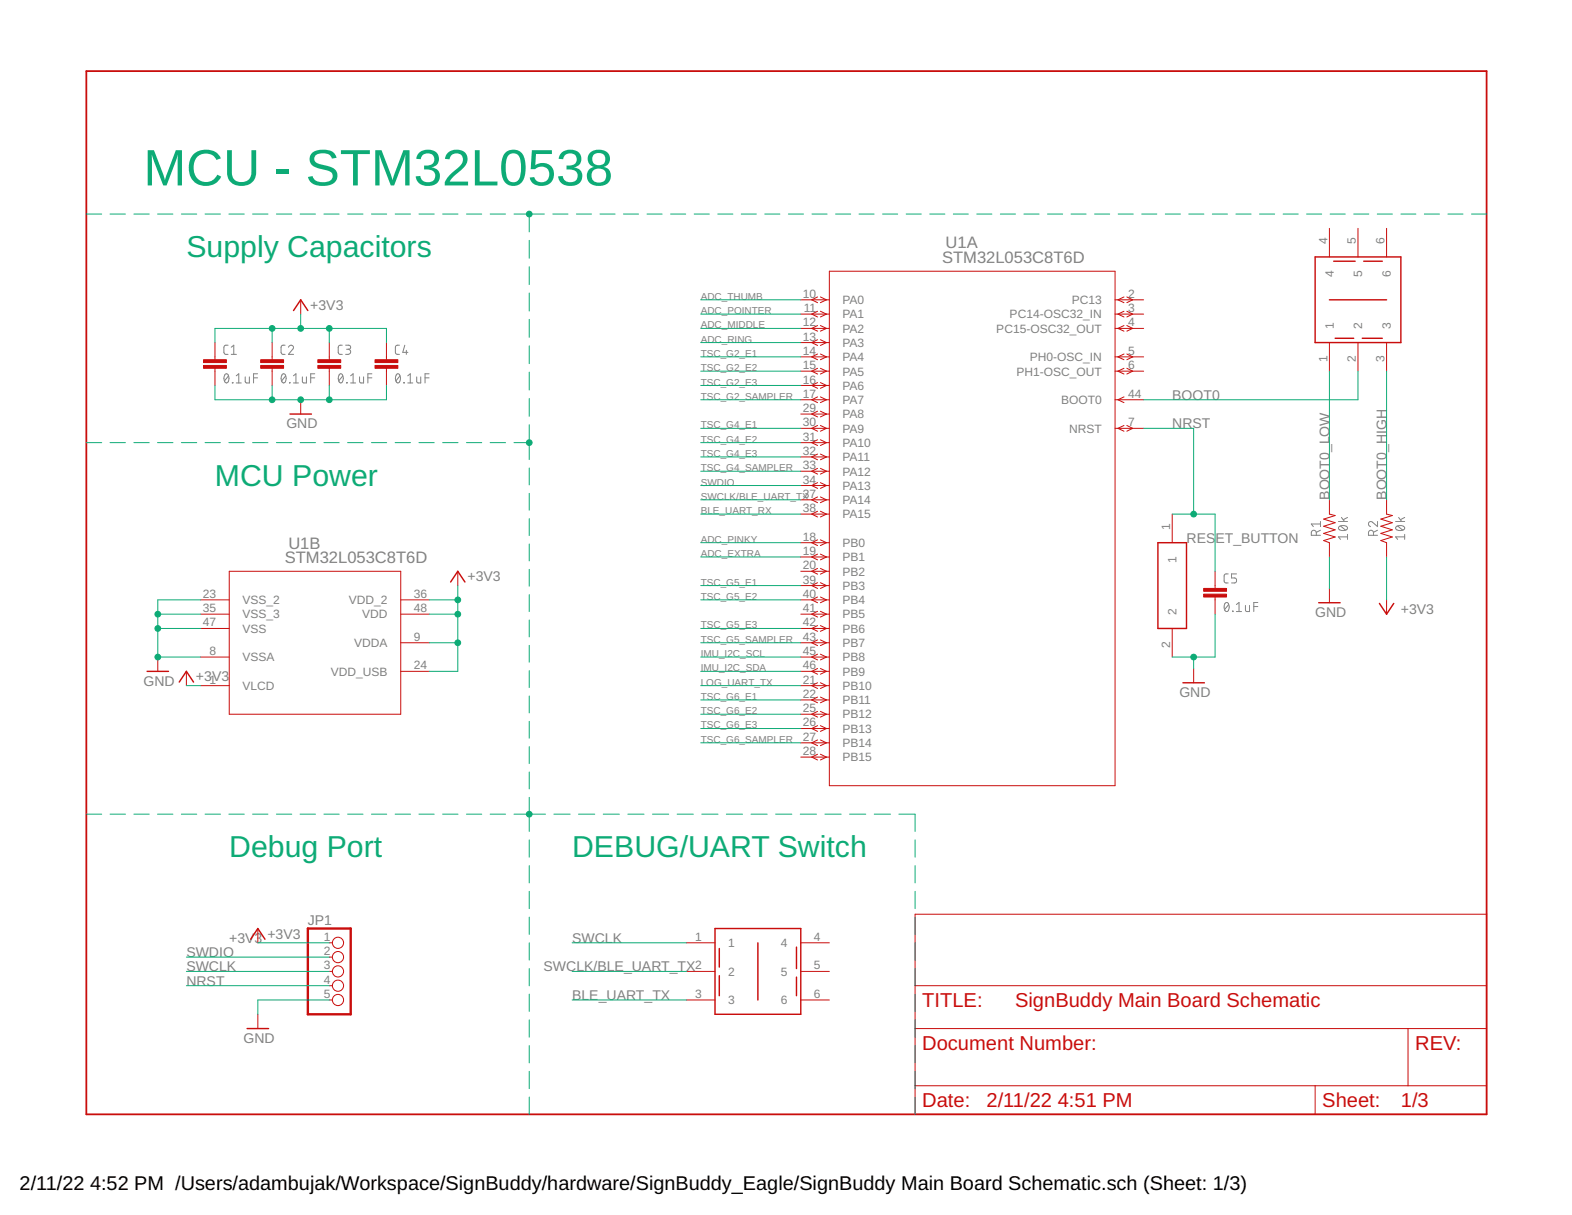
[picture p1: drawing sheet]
<svg xmlns="http://www.w3.org/2000/svg" width="279mm" height="216mm" viewBox="0 0 279 216" stroke-linecap="round" stroke-linejoin="round" font-family="sans-serif">
<g fill="none" stroke="#808080" stroke-width=".18">
<path d="M40 66.5l.3-.1a.97 .97 0 0 1 0 1.7 1.02 1.02 0 0 1-.3-1.6zM40.5 61.3l-.5 .1-.2 .3 .1 1.2 .6 .1M40.6 66.8l-.7 .9M41.1 63h.9M41.1 61.7l.5-.4v1.7M41.3 68l.1 .1zM42 68.1h.9M42 66.8l.4-.4v1.7M43.6 67v.9l.3 .2h.4v-1.1M45.1 67.1h.7M45.8 66.4h-.7v1.7M50.2 66.5l.2-.1a.97 .97 0 0 1 0 1.7 1.02 1.02 0 0 1-.2-1.6z"/>
<path d="M50.7 61.3l-.5 .1-.2 .3 .1 1.2 .6 .1M50.8 66.8l-.7 .9M51.3 61.7a.44 .44 0 0 1 .6-.3 .44 .44 0 0 1 .1 .7l-.7 .9h.9M51.5 68v.1zM52.2 68.1h.8M52.2 66.8l.4-.4v1.7M53.7 67l.1 .9 .2 .2h.5v-1.1M55.2 67.1h.7M55.9 66.4h-.7v1.7M60.3 66.5l.3-.1a.97 .97 0 0 1 0 1.7 1.02 1.02 0 0 1-.3-1.6zM60.8 61.3l-.5 .1-.2 .3 .1 1.2 .6 .1M60.9 66.8l-.7 .9"/>
<path d="M61.4 61.3h.6a.36 .36 0 0 1 .3 .4 .36 .36 0 0 1-.3 .4h-.4M61.6 68l.1 .1zM61.9 62.1a.46 .46 0 0 1 .4 .4 .46 .46 0 0 1-.4 .5h-.5M62.3 68.1h.9M62.3 66.8l.5-.4v1.7M63.9 67v.9l.3 .2h.4v-1.1M65.4 67.1h.7M66.1 66.4h-.7v1.7M70.5 66.5l.2-.1a.95 .95 0 0 1 0 1.7 1.04 1.04 0 0 1-.2-1.6zM71 61.3l-.5 .1-.2 .3v1l.2 .2 .5 .1M71.1 66.8l-.7 .9M71.8 68l.1 .1z"/>
<path d="M71.9 61.3l-.3 1.3h.9M72.2 62.3v.7M72.5 68.1h.9M72.5 66.8l.4-.4v1.7M74.1 67v.9l.2 .2h.5v-1.1M75.5 67.1h.8M76.3 66.4h-.8v1.7M234 95.1v-.4a.44 .44 0 0 0-.5-.5 .44 .44 0 0 0-.4 .5v.4h1.6M234.7 94.2l-.7 .4M234.7 93.1h-1.6l.3 .5M234.7 92.7v.9M237.9 92.7h1.6"/>
<path d="M238 93.6a.98 .98 0 0 1 1.5 .2 .95 .95 0 0 1-1.6 0zM238.3 93.5l.8 .7M238.4 91.9l.6 .8M239.5 95.4h-1.6l.4 .4M239.5 95v.8M239.5 91.9l-.8 .5M244.1 95.1v-.4a.44 .44 0 0 0-.4-.5 .44 .44 0 0 0-.5 .5v.4h1.6M244.8 92.7v.9l-.9-.8a.45 .45 0 0 0-.7 .1 .45 .45 0 0 0 .4 .7M244.8 94.2l-.7 .4M248.1 92.7h1.6M248.2 93.6a.98 .98 0 0 1 1.5 .2 .95 .95 0 0 1-1.6 0zM248.4 93.5l.9 .7"/>
<path d="M248.6 91.9l.5 .8M249.7 95.4h-1.6l.3 .4M249.7 95v.8M249.7 91.9l-.8 .5M217.8 107.2l.2-.1a.93 .93 0 0 1 0 1.6 .98 .98 0 0 1-.2-1.5zM218.3 102h-.5l-.2 .3v1.1l.2 .2h.5M218.4 107.4l-.7 .9M219.1 108.6l.1 .1zM219.8 108.7h.9M219.8 107.4l.4-.3v1.6M219.8 102h-.9v.7h.5a.45 .45 0 0 1 .4 .4 .45 .45 0 0 1-.4 .5h-.5M221.4 107.6v.9l.2 .2h.5v-1.1"/>
<path d="M222.8 107.8h.8M223.6 107.1h-.8v1.6"/>
</g>
<g fill="none" stroke="#c90d0c" stroke-width=".18">
<path d="M53.4 53.3v2.5M142.3 53.3h5.1M142.3 55.8h5.1M142.3 58.4h5.1M145.3 52.8l-1 .5 1 .5M145.3 55.3l-1 .5 1 .5M145.3 57.8l-1 .6 1 .4M145.8 52.8l1.1 .5-1.1 .5M145.8 55.3l1.1 .5-1.1 .5M145.8 57.8l1.1 .6-1.1 .4M147.4 48.2h50.8v91.4h-50.8zM198.2 53.3h5.1"/>
<path d="M198.2 55.8h5.1M198.2 58.4h5.1M199.8 52.8l-1.1 .5 1.1 .5M199.8 55.3l-1.1 .5 1.1 .5M199.8 57.8l-1.1 .6 1.1 .4M200.3 52.8l1 .5-1 .5M200.3 55.3l1 .5-1 .5M200.3 57.8l1 .6-1 .4M236.3 40.6v5.1M241.4 40.6v5.1M246.4 40.6v5.1M38.2 60.9v3"/>
<path d="M38.2 65.4v3.1M48.4 60.9v3M48.4 65.4v3.1M53.4 71v2.6M58.5 60.9v3M58.5 65.4v3.1M68.7 60.9v3M68.7 65.4v3.1M142.3 60.9h5.1M142.3 63.4h5.1M142.3 66h5.1M142.3 68.5h5.1"/>
<path d="M142.3 71h5.1M142.3 73.6h5.1M142.3 76.1h5.1M142.3 78.7h5.1M145.3 60.4l-1 .5 1 .5M145.3 62.9l-1 .5 1 .5M145.3 65.4l-1 .6 1 .5M145.3 68l-1 .5 1 .5M145.3 70.5l-1 .5 1 .5M145.3 73.1l-1 .5 1 .5M145.3 75.6l-1 .5 1 .5M145.3 78.1l-1 .6 1 .5"/>
<path d="M145.8 60.4l1.1 .5-1.1 .5M145.8 62.9l1.1 .5-1.1 .5M145.8 65.4l1.1 .6-1.1 .5M145.8 68l1.1 .5-1.1 .5M145.8 70.5l1.1 .5-1.1 .5M145.8 73.1l1.1 .5-1.1 .5M145.8 75.6l1.1 .5-1.1 .5M145.8 78.1l1.1 .6-1.1 .5M198.2 63.4h5.1M198.2 66h5.1M198.2 71h5.1M198.2 76.1h5.1"/>
<path d="M199.8 62.9l-1.1 .5 1.1 .5M199.8 65.4l-1.1 .6 1.1 .5M199.8 70.5l-1.1 .5 1.1 .5M199.8 75.6l-1.1 .5 1.1 .5M200.3 62.9l1 .5-1 .5M200.3 65.4l1 .6-1 .5M200.3 75.6l1 .5-1 .5M236.3 60.9v5.1M241.4 60.9v5.1M246.4 60.9v5.1M142.3 81.2h5.1M142.3 83.7h5.1"/>
<path d="M142.3 86.3h5.1M142.3 88.8h5.1M142.3 91.4h5.1M142.3 96.4h5.1M142.3 99h5.1M145.3 80.7l-1 .5 1 .5M145.3 83.2l-1 .5 1 .5M145.3 85.8l-1 .5 1 .5M145.3 88.3l-1 .5 1 .5M145.3 90.8l-1 .6 1 .5M145.3 95.9l-1 .5 1 .5M145.3 98.5l-1 .5 1 .5"/>
<path d="M145.8 80.7l1.1 .5-1.1 .5M145.8 83.2l1.1 .5-1.1 .5M145.8 85.8l1.1 .5-1.1 .5M145.8 88.3l1.1 .5-1.1 .5M145.8 90.8l1.1 .6-1.1 .5M145.8 95.9l1.1 .5-1.1 .5M145.8 98.5l1.1 .5-1.1 .5M208.3 91.4v5M236.3 88.8v2.6l1 .2-2 .6 2 .7-2 .6 2 .6-2 .7 2 .6-2 .7 1 .3v2.6M246.4 88.8v2.6l1.1 .2-2.1 .6 2.1 .7-2.1 .6 2.1 .6-2.1 .7 2.1 .6-2.1 .7 1 .3v2.6M28 116.8v2.5M33.1 119.3v2.5"/>
<path d="M35.7 106.6h5M35.7 109.1h5M35.7 111.7h5M35.7 116.8h5M40.7 101.5h30.5v25.4h-30.5zM71.2 106.6h5.1M71.2 109.1h5.1M71.2 114.2h5.1M71.2 119.3h5.1M81.4 101.5v2.6M142.3 101.5h5.1M142.3 104.1h5.1"/>
<path d="M142.3 106.6h5.1M142.3 109.1h5.1M142.3 111.7h5.1M142.3 114.2h5.1M142.3 116.8h5.1M142.3 119.3h5.1M145.3 101l-1 .5 1 .5M145.3 103.5l-1 .6 1 .5M145.3 106.1l-1 .5 1 .5M145.3 108.6l-1 .5 1 .5M145.3 111.2l-1 .5 1 .5M145.3 113.7l-1 .5 1 .5"/>
<path d="M145.3 116.2l-1 .6 1 .5M145.3 118.8l-1 .5 1 .5M145.8 101l1.1 .5-1.1 .5M145.8 103.5l1.1 .6-1.1 .5M145.8 106.1l1.1 .5-1.1 .5M145.8 108.6l1.1 .5-1.1 .5M145.8 111.2l1.1 .5-1.1 .5M145.8 113.7l1.1 .5-1.1 .5M145.8 116.2l1.1 .6-1.1 .5M145.8 118.8l1.1 .5-1.1 .5M208.3 111.7v5.1M212.2 118.8v2.5"/>
<path d="M216 101.5v3.1M216 106.1v3M236.3 104.6v2.5M246.4 106.6v2.5M35.7 121.8h5M142.3 121.8h5.1M142.3 124.4h5.1M142.3 126.9h5.1M142.3 129.5h5.1M142.3 132h5.1M142.3 134.5h5.1M145.3 121.3l-1 .5 1 .5"/>
<path d="M145.3 123.9l-1 .5 1 .5M145.3 126.4l-1 .5 1 .5M145.3 128.9l-1 .6 1 .5M145.3 131.5l-1 .5 1 .5M145.3 134l-1 .5 1 .5M145.8 121.3l1.1 .5-1.1 .5M145.8 123.9l1.1 .5-1.1 .5M145.8 126.4l1.1 .5-1.1 .5M145.8 128.9l1.1 .6-1.1 .5M145.8 131.5l1.1 .5-1.1 .5M145.8 134l1.1 .5-1.1 .5M45.8 165v2.5"/>
<path d="M58.5 175.2h.6M58.5 167.5h.6M58.5 170.1h.6M58.5 172.6h.6M58.5 177.7h.6M122 167.5h5.1M122 172.6h5.1M122 177.7h5.1M142.3 167.5h5.1M142.3 172.6h5.1M142.3 177.7h5.1M162.6 162.5h101.6v35.5h-101.6z"/>
<path d="M162.6 175.2h101.6M45.8 180.2v2.6M162.6 182.8h101.6M162.6 192.9h101.6M233.7 192.9v5.1M250.3 182.8v10.1"/>
<circle cx="60.1" cy="167.5" r=".99"/>
<circle cx="60.1" cy="170.1" r=".99"/>
<circle cx="60.1" cy="172.6" r=".99"/>
<circle cx="60.1" cy="177.7" r=".99"/>
<circle cx="60.1" cy="175.2" r=".99"/>
</g>
<path d="M15.3 12.6h248.9v185.4h-248.9z" fill="none" stroke="#c90d0c" stroke-width=".32"/>
<g fill="#c90d0c" stroke="#c90d0c" stroke-width=".18">
<path d="M36.2 64.9h4v.5h-4z"/>
<path d="M36.2 63.9h4v.5h-4z"/>
<path d="M46.3 64.9h4.1v.5h-4.1z"/>
<path d="M46.3 63.9h4.1v.5h-4.1z"/>
<path d="M213.9 105.6h4.1v.5h-4.1z"/>
<path d="M213.9 104.6h4.1v.5h-4.1z"/>
<path d="M66.7 64.9h4v.5h-4z"/>
<path d="M66.7 63.9h4v.5h-4z"/>
<path d="M56.5 64.9h4.1v.5h-4.1z"/>
<path d="M56.5 63.9h4.1v.5h-4.1z"/>
</g>
<g fill="none" stroke="#c90d0c" stroke-width=".25">
<path d="M52.2 55.2l1.2-1.9 1.3 1.9M233.7 45.7h15.3v15.2h-15.3zM236.3 53.3h10.1M237 46.4h3.9M242.4 46.4h3.3M51.5 73.6h3.9M237.3 60.1h3.3M242.1 60.1h3.6M205.8 96.4h5.1v15.3h-5.1zM26.1 119.3h3.9M80.1 103.4l1.3-1.9 1.2 1.9M234.4 107.1h3.8"/>
<path d="M245.2 107.2l1.2 1.9 1.3-1.9M31.9 121.2l1.2-1.9 1.3 1.9M210.2 121.3h3.9M44.6 166.9l1.2-1.9 1.3 1.9M127.1 165h15.2v15.2h-15.2zM127.8 168.6v3.3M127.8 173.4v3.5M134.7 167.5v10.2M141.6 168.3v3.8M141.6 173.6v3.3M43.9 182.8h3.8"/>
</g>
<path d="M54.7 165h7.6v15.2h-7.6z" fill="none" stroke="#c90d0c" stroke-width=".42"/>
<g fill="none" stroke="#0dab76" stroke-width=".18">
<path d="M15.3 38h2.8M19.6 38h2.7M23.8 38h2.7M28 38h2.7M32.2 38h2.8M36.4 38h2.8M40.7 38h2.7M44.9 38h2.7M49.1 38h2.8M53.3 38h2.8M57.6 38h2.7M61.8 38h2.7"/>
<path d="M66 38h2.7M70.2 38h2.8M74.5 38h2.7M78.7 38h2.7M82.9 38h2.7M87.1 38h2.8M91.4 38h5.4M94.1 38v3.2M98.3 38h2.6M102.4 38h2.7M106.6 38h2.7M110.8 38h2.7"/>
<path d="M115 38h2.7M119.2 38h2.7M123.4 38h2.7M127.6 38h2.7M131.7 38h2.7M135.9 38h2.7M140.1 38h2.7M144.3 38h2.7M148.5 38h2.7M152.7 38h2.7M156.9 38h2.7M161.1 38h2.6"/>
<path d="M165.2 38h2.7M169.4 38h2.7M173.6 38h2.7M177.8 38h2.7M182 38h2.7M186.2 38h2.7M190.4 38h2.6M194.5 38h2.7M198.7 38h2.7M202.9 38h2.7M207.1 38h2.7M211.3 38h2.7"/>
<path d="M215.5 38h2.7M219.7 38h2.7M223.9 38h2.6M228 38h2.7M232.2 38h2.7M236.4 38h2.7M240.6 38h2.7M244.8 38h2.7M249 38h2.7M253.2 38h2.6M257.3 38h2.7M261.5 38h2.7"/>
<path d="M48.4 58.4v2.5M53.4 55.8v2.6M58.5 58.4v2.5M94.1 42.7v3.2M94.1 47.4v3.2M94.1 52.1v3.2M94.1 56.7v3.2M124.5 53.3h17.8M124.5 55.8h17.8M124.5 58.4h17.8M15.3 78.7h2.8M19.6 78.7h2.7"/>
<path d="M23.8 78.7h2.7M28 78.7h2.7M32.2 78.7h2.8M36.4 78.7h2.8M38.2 60.9v-2.5h30.5v2.5M38.2 68.5v2.5h30.5v-2.5M40.7 78.7h2.7M44.9 78.7h2.7M48.4 68.5v2.5M49.1 78.7h2.8M53.3 78.7h2.8M57.6 78.7h2.7"/>
<path d="M58.5 68.5v2.5M61.8 78.7h2.7M66 78.7h2.7M70.2 78.7h2.8M74.5 78.7h2.7M78.7 78.7h2.7M82.9 78.7h2.7M87.1 78.7h2.8M91.4 78.7h2.7M94.1 61.4v3.2M94.1 66.1v3.2M94.1 70.8v3.2"/>
<path d="M94.1 75.5v6.2M124.5 60.9h17.8M124.5 63.4h17.8M124.5 66h17.8M124.5 68.5h17.8M124.5 71h17.8M124.5 76.1h17.8M124.5 78.7h17.8M203.3 76.1h8.9v15.3M236.3 66v22.8M241.4 66v5h-38.1M246.4 66v22.8"/>
<path d="M94.1 83.2v3M94.1 87.7v3M94.1 92.2v3M94.1 96.7v3M124.5 96.4h17.8M124.5 99h17.8M124.5 81.2h17.8M124.5 83.7h17.8M124.5 88.8h17.8M124.5 86.3h17.8M124.5 91.4h17.8M208.3 91.4h7.7v10.1"/>
<path d="M236.3 99v5.6M246.4 99v7.6M28 111.7h7.7M28 109.1h7.7M35.7 106.6h-7.7v10.2h7.7M76.3 106.6h5.1M76.3 114.2h5.1M76.3 109.1h5.1M81.4 104.1v15.2h-5.1M94.1 101.2v3M94.1 105.7v3M94.1 110.2v3"/>
<path d="M94.1 114.7v3M94.1 119.2v3M124.5 104.1h17.8M124.5 106.6h17.8M124.5 111.7h17.8M124.5 114.2h17.8M124.5 116.8h17.8M124.5 119.3h17.8M212.2 116.8v2M216 109.1v7.7h-7.7M33.1 121.8h2.6M94.1 123.7v3"/>
<path d="M94.1 128.2v3M94.1 132.7v3M94.1 137.2v3M124.5 121.8h17.8M124.5 124.4h17.8M124.5 126.9h17.8M124.5 129.5h17.8M124.5 132h17.8M15.3 144.7h2.8M19.6 144.7h2.7M23.8 144.7h2.7M28 144.7h2.7"/>
<path d="M32.2 144.7h2.8M36.4 144.7h2.8M40.7 144.7h2.7M44.9 144.7h2.7M49.1 144.7h2.8M53.3 144.7h2.8M57.6 144.7h2.7M61.8 144.7h2.7M66 144.7h2.7M70.2 144.7h2.8M74.5 144.7h2.7M78.7 144.7h2.7"/>
<path d="M82.9 144.7h2.7M87.1 144.7h2.8M91.4 144.7h5.5M94.1 141.7v6M94.1 149.2v3.1M94.1 153.8v3.1M94.1 158.4v3.1M98.4 144.7h2.9M102.8 144.7h2.9M107.2 144.7h2.9M111.6 144.7h2.9M116 144.7h2.9"/>
<path d="M120.4 144.7h2.8M124.7 144.7h2.9M129.1 144.7h2.9M133.5 144.7h2.9M137.9 144.7h2.8M142.2 144.7h2.9M146.6 144.7h2.9M151 144.7h2.9M155.4 144.7h2.9M159.8 144.7h2.8v3M162.6 149.2v3.1M162.6 153.8v3.1"/>
<path d="M162.6 158.4v3.1M33.1 172.6h25.4M33.1 170.1h25.4M33.1 175.2h25.4M45.8 167.5h12.7M58.5 177.7h-12.7v2.5M94.1 163v3M94.1 167.5v3.1M94.1 172.1v3.1M94.1 176.7v3M101.7 172.6h20.3M101.7 177.7h20.3"/>
<path d="M101.7 167.5h20.3M162.6 163v3M162.6 167.5v3.1M162.6 172.1v3.1M162.6 176.7v3M94.1 181.2v3.1M94.1 185.8v3.1M94.1 190.4v3M94.1 194.9v3.1M162.6 181.2v3.1M162.6 185.8v3.1M162.6 190.4v3"/>
<path d="M162.6 194.9v3.1"/>
</g>
<g fill="#0dab76" stroke="#0dab76" stroke-width=".18">
<circle cx="212.2" cy="116.8" r=".51"/>
<circle cx="58.5" cy="71" r=".51"/>
<circle cx="53.4" cy="71" r=".51"/>
<circle cx="48.4" cy="71" r=".51"/>
<circle cx="28" cy="111.7" r=".51"/>
<circle cx="28" cy="116.8" r=".51"/>
<circle cx="28" cy="109.1" r=".51"/>
<circle cx="58.5" cy="58.4" r=".51"/>
<circle cx="48.4" cy="58.4" r=".51"/>
<circle cx="53.4" cy="58.4" r=".51"/>
<circle cx="81.4" cy="114.2" r=".51"/>
<circle cx="81.4" cy="109.1" r=".51"/>
<circle cx="81.4" cy="106.6" r=".51"/>
<circle cx="212.2" cy="91.4" r=".51"/>
<circle cx="94.1" cy="144.7" r=".51"/>
<circle cx="94.1" cy="78.7" r=".51"/>
<circle cx="94.1" cy="38" r=".51"/>
</g>
<text font-size="9.1" fill="#0dab76" x="25.5" y="33">MCU - STM32L0538</text>
<g font-size="5.4" fill="#0dab76">
<text x="33.1" y="45.6">Supply Capacitors</text>
<text x="38.2" y="86.3">MCU Power</text>
<text x="40.7" y="152.3">Debug Port</text>
<text x="101.7" y="152.3">DEBUG/UART Switch</text>
</g>
<g font-size="3.6" fill="#c90d0c">
<text x="163.9" y="179">TITLE:</text>
<text x="180.4" y="179">SignBuddy Main Board Schematic</text>
<text x="163.9" y="186.6">Document Number:</text>
<text x="251.5" y="186.6">REV:</text>
<text x="163.9" y="196.7">Date:</text>
<text x="175.3" y="196.7">2/11/22</text>
<text x="188" y="196.7">4:51 PM</text>
<text x="235" y="196.7">Sheet:</text>
<text x="249" y="196.7">1/3</text>
</g>
<g font-size="3.5">
<text x="3.5" y="211.4">2/11/22</text>
<text x="16" y="211.4">4:52 PM /Users/adambujak/Workspace/SignBuddy/hardware/SignBuddy_Eagle/SignBuddy Main Board Schematic.sch (Sheet: 1/3)</text>
</g>
<g font-size="2.9" fill="#808080">
<text x="167.4" y="46.7">STM32L053C8T6D</text>
<text x="168.1" y="44.2">U1A</text>
<text x="50.6" y="100">STM32L053C8T6D</text>
<text x="51.3" y="97.5">U1B</text>
</g>
<g font-size="2.5" fill="#808080">
<text x="55.2" y="55">+3V3</text>
<text x="208.4" y="71">BOOT0</text>
<text x="50.9" y="76.1">GND</text>
<text x="208.4" y="76.1">NRST</text>
<text x="236.3" y="88.8" transform="rotate(-90 236.3 88.8)">BOOT0_LOW</text>
<text x="246.4" y="88.8" transform="rotate(-90 246.4 88.8)">BOOT0_HIGH</text>
<text x="210.9" y="96.4">RES</text>
<text x="216" y="96.4">ET_BUTTON</text>
<text x="83.1" y="103.3">+3V3</text>
<text x="233.7" y="109.6">GND</text>
<text x="249" y="109.1">+3V3</text>
<text x="25.5" y="121.8">GND</text>
<text x="34.8" y="121.1">+3V3</text>
<text x="209.6" y="123.9">GND</text>
<text x="40.7" y="167.5">+3V3</text>
<text x="47.5" y="166.8">+3V3</text>
<text x="54.7" y="164.4">JP1</text>
<text x="101.7" y="167.5">SWCLK</text>
<text x="33.1" y="170.1">SWDIO</text>
<text x="33.1" y="172.6">SWCLK</text>
<text x="96.6" y="172.6">SWCLK/BLE_UART_TX</text>
<text x="33.1" y="175.2">NRST</text>
<text x="101.7" y="177.7">BLE_UART_TX</text>
<text x="43.3" y="185.3">GND</text>
</g>
<g font-size="2.1" fill="#808080">
<text x="235.9" y="43.3" transform="rotate(-90 235.9 43.3)">4</text>
<text x="241" y="43.3" transform="rotate(-90 241 43.3)">5</text>
<text x="246.1" y="43.3" transform="rotate(-90 246.1 43.3)">6</text>
<text x="142.7" y="52.9">10</text>
<text x="200.5" y="52.9">2</text>
<text x="237" y="49.2" transform="rotate(-90 237 49.2)">4</text>
<text x="242.1" y="49.2" transform="rotate(-90 242.1 49.2)">5</text>
<text x="247.2" y="49.2" transform="rotate(-90 247.2 49.2)">6</text>
<text x="142.7" y="58">12</text>
<text x="142.8" y="55.5">11</text>
<text x="149.7" y="54">PA0</text>
<text x="149.7" y="56.6">PA1</text>
<text x="149.7" y="59.1">PA2</text>
<text x="177.1" y="59.1">PC15-OSC32_OUT</text>
<text x="179.5" y="56.6">PC14-OSC32_IN</text>
<text x="190.5" y="54">PC13</text>
<text x="200.5" y="55.5">3</text>
<text x="200.5" y="58">4</text>
<text x="237" y="58.5" transform="rotate(-90 237 58.5)">1</text>
<text x="242.1" y="58.5" transform="rotate(-90 242.1 58.5)">2</text>
<text x="247.2" y="58.5" transform="rotate(-90 247.2 58.5)">3</text>
<text x="142.7" y="60.5">13</text>
<text x="142.7" y="63.1">14</text>
<text x="142.7" y="65.6">15</text>
<text x="149.7" y="61.6">PA3</text>
<text x="149.7" y="64.2">PA4</text>
<text x="183" y="64.2">PH0-OSC_IN</text>
<text x="200.5" y="63.1">5</text>
<text x="200.5" y="65.6">6</text>
<text x="235.9" y="64.4" transform="rotate(-90 235.9 64.4)">1</text>
<text x="241" y="64.4" transform="rotate(-90 241 64.4)">2</text>
<text x="246.1" y="64.4" transform="rotate(-90 246.1 64.4)">3</text>
<text x="142.7" y="68.1">16</text>
<text x="142.7" y="70.7">17</text>
<text x="149.7" y="66.7">PA5</text>
<text x="149.7" y="69.3">PA6</text>
<text x="149.7" y="71.8">PA7</text>
<text x="180.7" y="66.7">PH1-OSC_OUT</text>
<text x="188.6" y="71.8">BOOT0</text>
<text x="200.5" y="70.7">44</text>
<text x="142.7" y="73.2">29</text>
<text x="142.7" y="75.8">30</text>
<text x="149.7" y="74.3">PA8</text>
<text x="149.7" y="76.9">PA9</text>
<text x="190" y="76.9">NRST</text>
<text x="200.5" y="75.8">7</text>
<text x="142.7" y="78.3">31</text>
<text x="142.7" y="80.8">32</text>
<text x="142.7" y="83.4">33</text>
<text x="149.7" y="79.4">PA10</text>
<text x="149.7" y="82">PA11</text>
<text x="142.7" y="85.9">34</text>
<text x="142.7" y="88.5">37</text>
<text x="149.7" y="84.5">PA12</text>
<text x="149.7" y="87">PA13</text>
<text x="149.7" y="89.6">PA14</text>
<text x="142.7" y="91">38</text>
<text x="149.7" y="92.1">PA15</text>
<text x="208" y="94.1" transform="rotate(-90 208 94.1)">1</text>
<text x="142.7" y="96.1">18</text>
<text x="142.7" y="98.6">19</text>
<text x="142.7" y="101.2">20</text>
<text x="149.7" y="97.2">PB0</text>
<text x="149.7" y="99.7">PB1</text>
<text x="209.1" y="100" transform="rotate(-90 209.1 100)">1</text>
<text x="36" y="106.2">23</text>
<text x="43.1" y="107.4">VSS_2</text>
<text x="62" y="107.4">VDD_2</text>
<text x="73.6" y="106.2">36</text>
<text x="142.7" y="103.7">39</text>
<text x="142.7" y="106.2">40</text>
<text x="149.7" y="102.3">PB2</text>
<text x="149.7" y="104.8">PB3</text>
<text x="149.7" y="107.4">PB4</text>
<text x="36" y="108.8">35</text>
<text x="36" y="111.3">47</text>
<text x="43.1" y="109.9">VSS_3</text>
<text x="43.1" y="112.4">VSS</text>
<text x="64.4" y="109.9">VDD</text>
<text x="73.6" y="108.8">48</text>
<text x="73.6" y="113.9">9</text>
<text x="142.7" y="108.8">41</text>
<text x="142.7" y="111.3">42</text>
<text x="142.7" y="113.9">43</text>
<text x="149.7" y="109.9">PB5</text>
<text x="149.7" y="112.4">PB6</text>
<text x="209.1" y="109.3" transform="rotate(-90 209.1 109.3)">2</text>
<text x="37.2" y="116.4">8</text>
<text x="43.1" y="117.5">VSSA</text>
<text x="62.9" y="115">VDDA</text>
<text x="73.6" y="118.9">24</text>
<text x="142.7" y="116.4">45</text>
<text x="142.7" y="118.9">46</text>
<text x="149.7" y="115">PB7</text>
<text x="149.7" y="117.5">PB8</text>
<text x="208" y="115.2" transform="rotate(-90 208 115.2)">2</text>
<text x="37.2" y="121.5">1</text>
<text x="43.1" y="122.6">VLCD</text>
<text x="58.8" y="120.1">VDD_USB</text>
<text x="142.7" y="121.5">21</text>
<text x="142.7" y="124">22</text>
<text x="149.7" y="120.1">PB9</text>
<text x="149.7" y="122.6">PB10</text>
<text x="149.7" y="125.1">PB11</text>
<text x="142.7" y="126.6">25</text>
<text x="142.7" y="129.1">26</text>
<text x="142.7" y="131.6">27</text>
<text x="149.7" y="127.7">PB12</text>
<text x="149.7" y="130.2">PB13</text>
<text x="142.7" y="134.2">28</text>
<text x="149.7" y="132.7">PB14</text>
<text x="149.7" y="135.3">PB15</text>
<text x="57.5" y="167.2">1</text>
<text x="123.6" y="167.2">1</text>
<text x="144.7" y="167.2">4</text>
<text x="57.5" y="169.7">2</text>
<text x="57.5" y="172.3">3</text>
<text x="123.6" y="172.3">2</text>
<text x="129.4" y="168.3">1</text>
<text x="129.4" y="173.4">2</text>
<text x="138.8" y="168.3">4</text>
<text x="138.8" y="173.4">5</text>
<text x="144.7" y="172.3">5</text>
<text x="57.5" y="174.8">4</text>
<text x="57.5" y="177.3">5</text>
<text x="123.6" y="177.3">3</text>
<text x="129.4" y="178.5">3</text>
<text x="138.8" y="178.5">6</text>
<text x="144.7" y="177.3">6</text>
</g>
<g font-size="1.8" fill="#808080">
<text x="124.5" y="53.3">ADC_THUMB</text>
<text x="124.5" y="55.8">ADC_POINTER</text>
<text x="124.5" y="58.3">ADC_MIDDLE</text>
<text x="124.5" y="60.9">ADC_RING</text>
<text x="124.5" y="63.4">TSC_G2_E1</text>
<text x="124.5" y="66">TSC_G2_E2</text>
<text x="124.5" y="68.5">TSC_G2_E3</text>
<text x="124.5" y="71">TSC_G2_SAMPLER</text>
<text x="124.5" y="76.1">TSC_G4_E1</text>
<text x="124.5" y="78.7">TSC_G4_E2</text>
<text x="124.5" y="81.2">TSC_G4_E3</text>
<text x="124.5" y="83.7">TSC_G4_SAMPLER</text>
<text x="124.5" y="88.8">SWCLK/BLE_UART_TX</text>
<text x="124.5" y="86.3">SWDIO</text>
<text x="124.5" y="91.4">BLE_UART_RX</text>
<text x="124.5" y="96.4">ADC_PINKY</text>
<text x="124.5" y="99">ADC_EXTRA</text>
<text x="124.5" y="104.1">TSC_G5_E1</text>
<text x="124.5" y="106.6">TSC_G5_E2</text>
<text x="124.5" y="111.7">TSC_G5_E3</text>
<text x="124.5" y="114.2">TSC_G5_SAMPLER</text>
<text x="124.5" y="116.8">IMU_I2C_SCL</text>
<text x="124.5" y="119.3">IMU_I2C_SDA</text>
<text x="124.5" y="121.8">LOG_UART_TX</text>
<text x="124.5" y="124.4">TSC_G6_E1</text>
<text x="124.5" y="126.9">TSC_G6_E2</text>
<text x="124.5" y="129.4">TSC_G6_E3</text>
<text x="124.5" y="132">TSC_G6_SAMPLER</text>
</g>
</svg>
